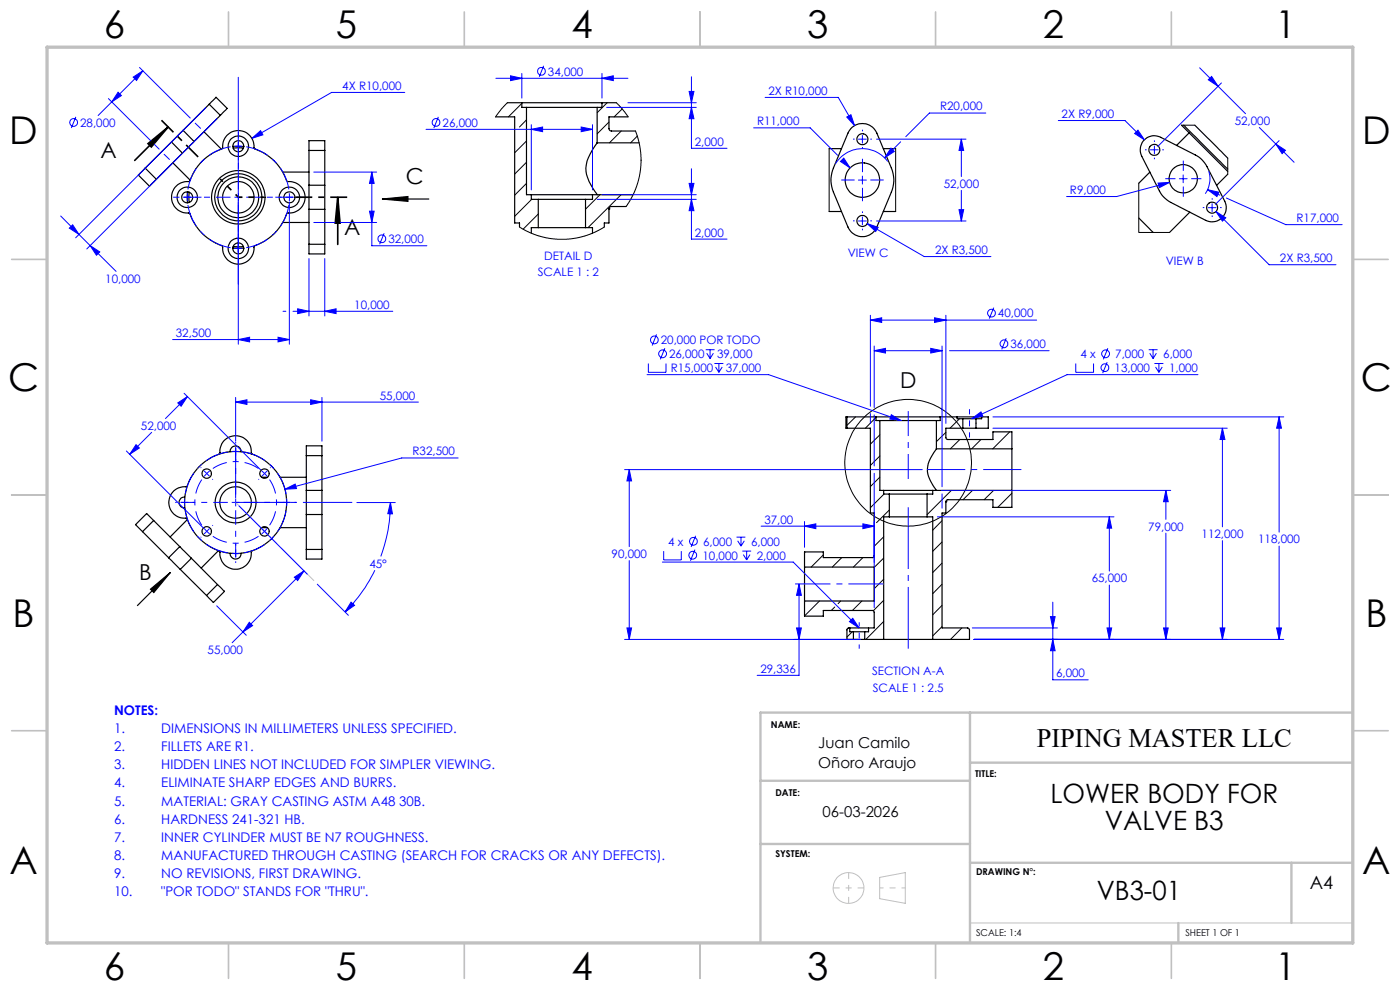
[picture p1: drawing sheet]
<svg xmlns="http://www.w3.org/2000/svg" width="297mm" height="210mm" viewBox="0 0 297 210" stroke-linecap="round" stroke-linejoin="round" font-family="sans-serif">
<g fill="none" stroke="#000" stroke-width=".25">
<path d="M30.8 35.7l-1.4 1.4 2.3 2.4 1.5-1.5M30.8 35.7l2.4 2.3M36.4 30.1l2.3 2.4M36.4 30.1l-5.6 5.6M36.7 34.5l3.7 3.7M37.5 39.4a6.3 6.3 0 0 1 2.8-1 11.3 11.3 0 0 1 6.9-6.9 3.4 3.4 0 0 1 3.4-3.8 3.4 3.4 0 0 1 3.3 3.8 11.5 11.5 0 0 1 7.1 7 3.4 3.4 0 0 1 3.7 3.4 3.4 3.4 0 0 1-3.8 3.4 11.5 11.5 0 0 1-7 6.9 3.4 3.4 0 0 1-3.3 3.8 3.4 3.4 0 0 1-3.4-3.8 11.8 11.8 0 0 1-7.1-7 3.4 3.4 0 0 1-3.4-1.9 3.4 3.4 0 0 1 .8-3.9zM38.7 32.5l-5.5 5.5M38.8 27.6l-2.4 2.5M38.8 27.6l2.4 2.4M41.2 30l-2.5 2.5M43.3 27.9l3.7 3.7M44.4 22.1l1.4-1.5 2.4 2.4-1.5 1.5"/>
<path d="M44.4 22.1l2.3 2.4M44.4 22.1l-5.6 5.5M46.7 24.5l-5.5 5.5M49.4 31.1h2.3M49.5 31.4h2.1M60 36.5h5.5M65.5 39.3v5.1M65.5 31.9v-2.1h3.4v2.1M65.5 39.3h3.4M65.5 31.9v7.4M65.5 31.9h3.4M68.9 39.3v5.1"/>
<path d="M68.9 31.9v7.4M105.1 24.8h4.1v22.5h1v.8M107.6 21.8h3.1M110.7 21.8h17M110.7 21.8v1h1M111.7 22.8h15M111.7 22.8v18.5h1M126.7 30.3l-.2 .2a11.6 11.6 0 0 0-2.2 5.1 9.4 9.4 0 0 0 2.2 5.5l.2 .2M126.7 30.3h8.9M126.7 22.8v7.5M127.7 21.8v1h-1M127.7 21.8h3"/>
<path d="M133.2 24.8h-4v2.5a.49 .49 0 0 0 .5 .5h5.1M175.9 31.5h2.6M180.5 27.3a3.3 3.3 0 0 1 5.5 .9l3.1 7.4a6.5 6.5 0 0 1 0 5.2l-3.1 7.3a3.3 3.3 0 0 1-3 2.1 3.3 3.3 0 0 1-3.1-2.1l-3.1-7.3a6.5 6.5 0 0 1 0-5.2l3.1-7.4zM187.4 31.5h2.6M242.8 29.7a2.88 2.88 0 0 1 3.4-.6l7.4 3.8a5.7 5.7 0 0 1 2.4 2.4l3.8 7.4a3 3 0 0 1-.5 3.5 3 3 0 0 1-3.5 .5l-7.4-3.7a5.7 5.7 0 0 1-2.4-2.5l-3.8-7.3a3 3 0 0 1 .6-3.5zM243.9 36.5l-2.3 2.4M250.6 26.6l9.9 9.8M251.1 26.6l9.4 9.3M252.3 28.2l-2.7 2.6M253.5 26.6l7 6.9M260.5 37l-2.4 2.3M39.8 40.7v2.3"/>
<path d="M40.1 40.7v2.3M49.4 52.6h2.3M49.5 52.3h2.1M60 47.2h5.5M65.5 51.8v2.1h3.4v-2.1M65.5 44.4h3.4M65.5 51.8h3.4M65.5 44.4v7.4M68.9 44.4v7.4M81 42.2l5.5-.5v1zM81 42.2h10.1M112.7 41.3h13"/>
<path d="M112.7 41.3v1h1.5M114.2 42.3h10M114.2 48.3h10M114.2 48.3h-1.5v1.2M114.2 42.3v6M124.2 48.3h1.5v1.2M124.2 42.3v6M125.7 41.3h8.6M125.7 41.3v1h-1.5M129.2 44.3h.1M129.2 44.3v3h-1v.8M132.8 43.8h-3.1a.49 .49 0 0 0-.5 .5"/>
<path d="M175.9 44.9h2.6M187.4 44.9h2.6M241.6 46.2l3.1 3.1M252.4 45l-4.3 4.3M46.4 96.3l.2-.1a3.4 3.4 0 0 1 3.4-3.8 3.4 3.4 0 0 1 3.4 3.9h.1M51.2 95.8a1.16 1.16 0 0 0-1.2-1.2 1.16 1.16 0 0 0-1.2 1.2M51.2 95.8h.1M65 96.7v-2.1h3.3v2.1M65 96.7v7.3M65 96.7h3.3M68.3 96.7v7.3M179.7 90.8h4.9v18h.9v9.2l-.4 .3h-10.4v-1.2h-4v3.2"/>
<path d="M179.7 88.4h-.2v2.4h.2M179.7 88.4h6.1M179.7 88.4v2.4M185.8 88.4h13.7M185.8 88.4v.8h.9M186.7 89.2h11.9M186.7 89.2v14.8h.8M198.6 95.2l-.1 .2a6.3 6.3 0 0 0-1.5 5.7l.6 1.3 1 1.6M198.6 95.2h16.1M198.6 89.2v6M199.5 88.4v.8h-.9M199.5 88.4h3.6"/>
<path d="M203.1 88.4h5.1M203.1 88.4v.4h1.2M204.3 90.8h-3.6v2.3l.3 .1h9.6v-1.6h4.1v3.6M204.3 88.8h2.7M204.3 90.8h2.7M204.3 88.8v2M207 88.8v2M208.2 88.4h1.5v2.4h-2.7M208.2 88.4v.4h-1.2M214.7 95.2v8.8M30.2 112.8l5.6 5.5M32.6 110.4l-1.5-1.5-2.3 2.4 1.4 1.5"/>
<path d="M32.6 110.4l-2.4 2.4M32.6 110.4l5.5 5.5M35.8 118.3l2.4 2.5M38.1 115.9l2.5 2.5M38.1 115.9l-2.3 2.4M39.2 105.4a1.16 1.16 0 0 0-1.2 1.2 1.16 1.16 0 0 0 1.2 1.2M39.8 103l-.1 .1a4.2 4.2 0 0 0-3.5 2 3.4 3.4 0 0 0 3.5 4.9l.1 .1M39.8 110.2l-3.7 3.7M40.6 118.4l-2.4 2.4M40.6 118.4l5.5 5.6M46.4 116.8l-3.7 3.7M46.4 116.8l.2 .2a3.4 3.4 0 0 0 3.4 3.7 3.4 3.4 0 0 0 3.4-3.8l.1-.1"/>
<path d="M48.8 117.4a1.17 1.17 0 0 0 1.2 1.2 1.17 1.17 0 0 0 1.2-1.2M55.5 101.2h1.2M55.5 111.9h1.2M59.4 101.2h5.6M59.4 111.9h5.6M65 104v5.1M65 116.5v2.1h3.3v-2.1M65 104h3.3M65 109.1h3.3M65 116.5h3.3M65 109.1v7.4M68.3 104v5.1"/>
<path d="M68.3 109.1v7.4M187.5 104h10.4M187.5 104v.8h1.2M188.7 104.8h8M188.7 109.6h8M188.7 109.6h-1.2v26M188.7 104.8v4.8M196.7 109.6h1.2v26M196.7 104.8v4.8M197.9 104h16.8M197.9 104v.8h-1.2M200.7 106.4h.1"/>
<path d="M200.7 106.4v2.4h-.9v24.4h5.6l.3 .4v2h-7.8M214.7 104v3.6h-4.1v-1.6h-9.6l-.2 .1-.1 .3M31.9 125l4.3-3.6-3.6 4.3zM36.2 121.4l-7.1 7.1M38.2 120.8l5.6 5.5M46.1 124l1.5 1.4-2.3 2.4-1.5-1.5M46.1 124l-2.3 2.3M170.7 127.5v3.2h4v-1.2h10.4l.4 .3v3.4h-1.2M170.7 120.3v7.2M170.7 120.3h14.8v7.2h-14.8M180.3 133.2l-.5 .1-.1 .3v2h1.3M180.3 133.2h4"/>
<path d="M180.3 133.2v.8h.7M181 134h2.4M181 135.6h2.4M181 134v1.6M183.4 135.6h4.1M183.4 134v1.6M184.3 133.2v.8h-.9M187.5 135.6h10.4"/>
<circle cx="50.6" cy="31" r="1.16"/>
<circle cx="50.6" cy="31" r="2.17"/>
<circle cx="182.9" cy="29.5" r="1.17"/>
<circle cx="183" cy="38.2" r="3.7"/>
<circle cx="244.9" cy="31.8" r="1.16"/>
<circle cx="251" cy="37.9" r="3"/>
<circle cx="39.7" cy="41.9" r="2.17"/>
<circle cx="39.7" cy="41.9" r="1.17"/>
<circle cx="50.6" cy="41.8" r="4.3"/>
<circle cx="50.6" cy="52.7" r="1.16"/>
<circle cx="50.6" cy="41.9" r="5.7"/>
<circle cx="50.6" cy="52.7" r="2.18"/>
<circle cx="50.6" cy="41.8" r="5"/>
<circle cx="50.6" cy="41.8" r="3.3"/>
<circle cx="61.4" cy="41.9" r="1.16"/>
<circle cx="61.4" cy="41.9" r="2.18"/>
<circle cx="183" cy="46.9" r="1.18"/>
<circle cx="257.1" cy="44" r="1.17"/>
<circle cx="43.8" cy="112.7" r="1"/>
<circle cx="43.8" cy="100.4" r="1"/>
<circle cx="50" cy="106.6" r="3.3"/>
<circle cx="50" cy="106.6" r="10.8"/>
<circle cx="50" cy="106.6" r="4.3"/>
<circle cx="56.1" cy="100.5" r="1"/>
<circle cx="56.1" cy="112.7" r="1"/>
</g>
<g fill="none" stroke="#000" stroke-width=".21">
<path d="M107.6 21.8l-1.1 1.2-1.4 1.8M110.7 21.9l-2.9 2.9M111.7 38.9l-2.5 2.5M111.7 25.4l-1.5 1.5M111.7 29.9l-2.5 2.5M111.7 34.4l-2.5 2.5M128.8 21.8l-2.1 2.1M129.2 25.9l-2.5 2.5M130.7 21.8l1.3 1.3 1.2 1.7M131.8 27.8l-2.5 2.5M132 23.1l-1.7 1.7M134.8 27.8l.6 1.8 .5 2.1 .1 1.6-.1 2.7-.4 2.2-.7 2-.9 1.8-1.1 1.8"/>
<path d="M135.2 28.9l-1.4 1.4M175.9 31.5v13.4M190 31.5v13.4M241.6 38.9v10.4h6.5M250.6 26.6h2.9M260.5 33.5v3.5M110.2 48.1l1.7 1 2.4 1 2 .4 1.9 .3 2.8-.1 2.9-.6 2.5-.9 1.8-1.1M112.8 42.3l-3.6 3.6M114.2 45.4l-3.2 3.2M127.3 41.3l-3.1 3.1M131.8 41.3l-7.1 7M181.5 88.4l-1.8 1.8"/>
<path d="M185.8 88.5l-2.2 2.3M186.7 92.2l-2.1 2M186.7 96.7l-2.1 2M200.7 91.7l-2.1 2M203.6 88.8l-2.1 2M203.6 93.2l-2 2M207.1 89.7l-.1 .1M208.1 93.2l-2 2M214.2 91.6l-3.6 3.6M170.8 117.1l-.1 .1M174.7 117.7l-2.6 2.6M178.6 118.3l-2 2"/>
<path d="M183.1 118.3l-2.1 2M186.7 101.2l-2.1 2M187.5 113.9l-2 2M187.5 118.4l-2 2M187.5 104.8l-2.9 2.9M188.7 108.2l-2.8 2.7M199.8 110.4l-1.9 2.1M199.8 115l-1.9 1.9M199.8 119.4l-1.9 2.1M201.8 104l-5.1 5.2M206.3 104l-2 2M210.8 104l-2 2"/>
<path d="M214.7 104.6l-3 3M173.8 127.5l-3.1 3.2M177.1 128.8l-.7 .7M178.3 127.5l-.5 .5M180.8 134l-1.1 1.1M182.8 127.5l-2 2M187.5 127.3l-2.2 2.2M187.5 122.9l-2 2M187.5 131.8l-3.8 3.8M199.8 123.9l-1.9 2M199.8 128.4l-1.9 2M199.8 132.9l-1.9 2"/>
<path d="M204 133.2l-2.4 2.4"/>
<circle cx="192.7" cy="98.2" r="13.4"/>
</g>
<g fill="none" stroke="#00f" stroke-width=".21">
<path d="M25 19.6l.8 .7-2.1 1.3zM28.3 16.4l2-1.4-1.3 2.1zM29.6 14.3l10.8 10.7M30.3 15l-9.5 9.5M50.6 16.4v56.6M85.9 19.6h-15.6l-16.9 9.7M105.2 16.6h28M108.3 16.1l2.4 .5-2.4 .5zM110.7 15.6v5.2M115.3 14l-.9 2.3M127.7 16.6l2.4-.5v1zM127.7 15.6v5.2"/>
<path d="M146.2 19.4h1l-.5 2.4zM146.7 16.3v15.2h7.5M254.5 14.4l9.7 9.7M256.3 16.9l.7-.7 1.4 2.1zM259.1 17.6l-13.5 13.5M16.1 24.8l-1 2.4M23 20.9l10.8 10.7M34.8 32.7l1.1 1.1M41.4 26.1l1.1 1.1M43.7 22.8l-27.6 27.6M46 25.2l-27.6 27.6M53.4 29.3l1.9-1.6 .5 .9z"/>
<path d="M66.6 36.5h13.3M78.9 36.5l.5 2.4h-1zM78.9 36.5v15.6h11.7M90.4 27.4h35.3M93 24.8l-1 2.4M112.7 27.4l2.4-.5v1zM112.7 26.4v13.9M123.3 26.9l2.4 .5-2.4 .5zM125.7 26.4v13.9M128.7 22.8h19M133.2 21.8h14.5M146.2 38.9h1l-.5 2.4z"/>
<path d="M146.7 22.8l.5 2.4h-1zM146.7 35.8v14.9h7.5M159.9 27.1h12l5.8 5.8M162.3 20.7h15.5l3.5 6M178.3 34.2l.7-.7 1.3 2.1zM178.8 34l1.5 1.6M179.6 24.8l.9-.5 .8 2.4zM182.1 29.5h1.7M182.1 38.2h1.7M183 28.7v1.7M183 37.4v1.6M185.9 29.5h19"/>
<path d="M188.3 34.2a6.7 6.7 0 0 0-11.1 .5M189 31.4l.7 .7-2 1.4zM191.1 30.1l-3.4 3.4M203.9 29.5l.5 2.4h-1zM203.9 29.5v8M209.1 24h-11.9l-5 5M224.5 25.6h14.2l4.1 4.1M240.7 28.3l.7-.7 1.4 2.1zM244.1 31.8h1.6M244.9 31v1.6M245.7 38.8l2.4-.1-2.2 1.1zM248.1 38.7l-11.2 3h-10.6"/>
<path d="M250.2 37.9h1.6M251 37.1v1.7M256.4 36.3a5.6 5.6 0 0 1-.7 4.8M267.2 27l7.3 7.4M270.7 30.5l2 1.4-.7 .7zM271.4 29.8l-13.6 13.5M12.9 45.8l3.9 3.9M14.7 48.4l.7-.7 1.4 2zM16.8 49.7l7.8 7.9M19.1 52.1l2.1 1.3-.7 .7zM49.7 52.7h1.7M61.4 42.9v30.1"/>
<path d="M65.5 54.8v12.2M66.6 47.2h13.3M68.9 54.8v12.2M78.4 44.8h1l-.5 2.4zM81.5 49.5l-1 2.3M126.7 42.3h21M127.7 41.3h20M146.7 42.3l.5 2.4h-1zM182.1 46.9h1.7M183 46v1.7M184 47.4l2.3 .8-.5 .9zM184 47.4l12.1 7h14.1"/>
<path d="M185.9 46.9h19M203.4 44.5h1l-.5 2.4zM203.9 40.4v6.5M256.2 40.2l2.4 .6-.4 .9zM256.2 40.2l2.6 1.2M256.3 44.1h1.7M257.1 43.2v1.7M258 44.9l2 1.3-.7 .7zM258 44.9l11.2 11.3h14.2M260.2 42l12.6 5.7h11.9M36.6 72h24.8M50.6 72l2.4-.5v1z"/>
<path d="M59 71.5l2.4 .5-2.4 .5zM60 66h.6M62.2 66h21.1M63.1 65.5l2.4 .5-2.4 .5zM68.9 66l2.4-.5v1zM137.3 79.5h25.8l28.1 9.7M137.5 77.1v1.9h3.8v-1.9M139.3 70.9l-.9 2.4M141 73.9l-.9 2.3M149.7 74.2h1.9M149.9 74.9l.7 1.2M150.6 74.2v1.9"/>
<path d="M151.3 74.9l-.7 1.2M151.6 77.1h1.9M151.8 77.8l.7 1.2M152.5 77.1v1.9M153.2 77.8l-.7 1.2M184.6 67.9l2.4-.5v1zM184.6 66.9v19.3M184.6 67.9h35.3M185.5 74.4l2.4-.5v1zM185.5 73.4v13.1M185.5 74.4h14.4M197.4 73.9l2.4 .5-2.4 .5z"/>
<path d="M198.3 67.4l2.4 .5-2.4 .5zM199.8 73.4v29.8M200.7 66.9v22.9M201.4 74.4h21.2M210.8 65.3l-.9 2.3M213.5 71.7l-1 2.4M228.2 77.1v1.9h3.8v-1.9M234.9 76.8l-1 2.4M235 73.9l-.9 2.3M243.7 74.2h1.9M243.9 74.9l.7 1.2M244.6 74.2v1.9"/>
<path d="M244.9 77.1h1.9M245.1 77.8l.8 1.2M245.3 74.9l-.7 1.2M245.9 77.1v1.9M246.6 77.8l-.7 1.2M254.1 79.5h-27.7l-20.3 9.3M26.8 95.7l16.3 16.3M28.9 94.3l.7 .7-2.1 1.4zM32.2 91.7l-4.7 4.7M37.7 85.5l2.1-1.4-1.4 2.1zM39.1 83.4l16.3 16.4M39.8 84.1l-4.7 4.7"/>
<path d="M49.1 95.8h1.7M50 85.3l2.4-.5v1zM50 84.3v9.3M50 94.9v10.7M50 85.3h38.8M65.9 84.8l2.4 .5-2.4 .5zM68.3 84.3v9.3M97.2 97.1h-12l-24.8 6.7M132.5 99.6h63.2M133.5 99.6l.5 2.4h-1zM133.5 99.6v16.3M184.6 87.7v2.1"/>
<path d="M185.5 88v10.8M189.1 88l2.1 1.2-2.4-.3zM206.1 88.8l2-1.4 .4 .9zM210.6 88.4h61.7M210.6 90.8h49.7M259.3 90.8l.6 2.4h-1.1zM259.3 90.8v21M271.4 88.4l.5 2.4h-1.1zM271.4 88.4v24.5M50.7 107.3l14.5 14.5M60.4 103.8l2.2-1.1 .3 .9zM75.7 106.6h8.2"/>
<path d="M82.8 106.6l.5 2.4h-1zM82.8 106.6a31.9 31.9 0 0 1-2 11.4M133.5 118.9v16.7M140.5 119.2h27.8l13.9 14M140.8 116.9v1.9h3.7v-1.9M147.4 116.6l-.9 2.3M147.6 113.7l-1 2.3M156.2 113.9h1.9M156.5 114.7l.7 1.1M157.2 113.9v1.9M157.5 116.9h1.8M157.7 117.6l.7 1.2"/>
<path d="M157.9 114.7l-.7 1.1M158.4 116.9v1.9M159.1 117.6l-.7 1.2M161.5 111.6h24M170.7 111.6l2.4-.5v1zM170.7 110.6v5.5M183.1 111.1l2.4 .5-2.4 .5zM185.5 100.4v28.5M198.9 109.6h37.4M199.7 104h48.7M199.8 104.8v3M235.3 109.6l.5 2.4h-1z"/>
<path d="M235.3 109.6v11.5M247.3 104l.5 2.4h-1zM247.3 104v6.2M247.3 113.1v22.5M259.3 114.7v20.9M271.4 115.8v19.8M46 128.5l6.2 6.3M52.9 132l.7 .7-2.1 1.3zM62.4 122.4l2.1-1.3-1.4 2zM64.5 121.1l-15.3 15.2M67.3 123.9l6.6 6.6M74.5 127.7l.7 .7-2 1.4z"/>
<path d="M79.5 121l-.3 .7a32.9 32.9 0 0 1-6 8.1M132.5 135.6h50M133 133.2h1l-.5 2.4zM169 133.2h1l-.5 2.4zM169.5 123.9l.5 2.4h-1zM169.5 123.9v19.4h-8.9M180.9 131.2l1.3 2-2-1.3zM206.3 133.2h18M206.7 135.6h65.6M222.8 130.8h1l-.5 2.4zM223.3 135.6l.5 2.4h-1zM223.3 127.7v16.5h7.6"/>
<path d="M234.8 133.2h1l-.5 2.4zM235.3 124.1v11.5M246.8 133.2h1l-.5 2.4zM258.8 133.2h1.1l-.6 2.4zM270.8 133.2h1.1l-.5 2.4z"/>
<circle cx="114.8" cy="15.1" r=".83"/>
<circle cx="15.6" cy="26" r=".83"/>
<circle cx="92.5" cy="26" r=".82"/>
<circle cx="81" cy="50.6" r=".83"/>
<circle cx="138.8" cy="72.1" r=".83"/>
<circle cx="140.6" cy="75.1" r=".83"/>
<circle cx="210.3" cy="66.4" r=".83"/>
<circle cx="213" cy="72.9" r=".82"/>
<circle cx="234.4" cy="78" r=".83"/>
<circle cx="234.5" cy="75.1" r=".83"/>
<circle cx="147" cy="117.8" r=".83"/>
<circle cx="147.1" cy="114.8" r=".83"/>
</g>
<g fill="none" stroke="#00f" stroke-width=".21" stroke-dasharray="15.2 1.3 1.3 1.3" stroke-linecap="butt">
<path d="M50.6 31h-.9M50.6 31h.8M50.6 31v-.8M50.6 31v.8M50.6 29.3v-1.3M50.6 32.7v1.3M181.3 38.2h-2.8M181.3 29.5h-.3M183 36.5v-2.8M183 39.8v2.9M183 27.8v-.3M183 31.2v.3"/>
<path d="M184.6 38.2h2.9M184.6 29.5h.4M243.2 31.8h-.3M244.9 30.1v-.3M244.9 33.4v.4M246.6 31.8h.3M249.4 37.9h-2.2M251 36.2v-2.1M251 39.6v2.1M252.7 37.9h2.2M38.1 41.8h-1.4M39.7 41.8l.1 .9"/>
<path d="M39.7 41.8l.1-.8M39.7 41.8h-.8M39.7 41.8h.9M41.4 41.8h1.3M50.6 54.3v1.4M50.6 51v-1.3M50.6 41.8h-.9M50.6 41.8v.9M50.6 41.8h.8M50.6 41.8v-.8M59.7 41.8h-1.3M61.4 41.8v-.8"/>
<path d="M61.4 41.8v.9M61.4 41.8h.8M61.4 41.8h-.8M63.1 41.8h1.3M181.3 46.8h-.3M183 45.2v-.4M183 48.5v.3M184.6 46.8h.4M255.5 44h-.3M257.2 42.4v-.4M257.2 45.7v.3M258.8 44h.4"/>
<path d="M42.7 99.3l-.1-.2M50 94.1v-.4M50 97.4v.3M57.3 99.3l.1-.2M37.5 106.6h-.3M39.2 106.6v.8M39.2 106.6v-.9M39.2 106.6h-.9M39.2 106.6h.8M40.8 106.6h.4M42.7 113.9l-.1 .1M43.9 100.4l-.6 .7"/>
<path d="M43.9 100.4l.6-.5M43.9 112.7l.6 .6M43.9 112.7l-.6-.6M43.9 100.4l-.6-.5M43.9 100.4l.6 .6M43.9 112.7l-.6 .6M43.9 112.7l.6-.6M45 101.6l.2 .1M45 111.5l.2-.1M50 117.4h.8M50 117.4h-.8M50 106.6v-.9"/>
<path d="M50 106.6h-.8M50 106.6v.8M50 106.6h.8M50 117.4v.8M50 117.4v-.8M50 119.1v.3M50 115.7v-.3M54.9 101.6l-.1 .1M54.9 111.5l-.1-.1M56.1 100.4l-.6-.5M56.1 100.4l.6 .7M56.1 112.7l.6-.6"/>
<path d="M56.1 112.7l-.6 .6M56.1 100.4l.6-.5M56.1 100.4l-.6 .6M56.1 112.7l.6 .6M56.1 112.7l-.6-.6M57.3 113.9l.1 .1M59.2 106.6h-.4M60.8 106.6v-.9M60.8 106.6v.8M60.8 106.6h.9M60.8 106.6h-.8M62.5 106.6h.3"/>
</g>
<path d="M48.9 31.1a10.8 10.8 0 0 0-9 9.1M39.9 43.5a10.8 10.8 0 0 0 9 9M52.2 52.5a10.8 10.8 0 0 0 9.1-9M61.3 40.2a10.8 10.8 0 0 0-9.1-9.1M48.3 95.9a10.8 10.8 0 0 0-9 9M39.3 108.2a10.8 10.8 0 0 0 9 9.1M51.7 117.3a10.8 10.8 0 0 0 9-9.1M60.7 104.9a10.8 10.8 0 0 0-9-9" fill="none" stroke="#00f" stroke-width=".21" stroke-dasharray="15.2 1.3 1.3 1.3" stroke-dashoffset="10.3" stroke-linecap="butt"/>
<path d="M54.8 99.4a8.7 8.7 0 0 0-9.6 0M42.8 101.7a8.7 8.7 0 0 0 0 9.7M45.2 113.8a8.7 8.7 0 0 0 9.6 0M57.2 111.4a8.7 8.7 0 0 0 0-9.7" fill="none" stroke="#00f" stroke-width=".21" stroke-dasharray="15.2 1.3 1.3 1.3" stroke-dashoffset="12" stroke-linecap="butt"/>
<path d="M31.4 30.5l4.3-3.6-3.6 4.3zM35.7 26.9l-7.1 7.1M71.6 41.9l.5 5.4h-1zM71.6 41.9v9.9" fill="none" stroke="#000" stroke-width=".35"/>
<g fill="none" stroke="#c0c0c0" stroke-width=".21">
<path d="M186.6 186.1l5.5-1v6.5l-5.5-1zM205.8 195.8h81.2"/>
<circle cx="180" cy="188.4" r="3.3"/>
</g>
<path d="M48.9 41.8h-10M50.6 43.5v10M50.6 40.2v-10M52.2 41.8h10M48.3 106.6h-10M50 104.9v-10M50 108.2v10M51.7 106.6h10" fill="none" stroke="#00f" stroke-width=".21" stroke-dasharray="15.2 1.3 1.3 1.3" stroke-dashoffset="12.1" stroke-linecap="butt"/>
<path d="M34.3 25.5l7.7 7.8M73.7 41.8h-11" fill="none" stroke="#000" stroke-width=".35" stroke-dasharray="6.3 1.3 1.3 1.3" stroke-dashoffset="2.8" stroke-linecap="butt"/>
<path d="M46.7 37.9l3.9 3.9M56.1 41.8h-5.5" fill="none" stroke="#000" stroke-width=".35" stroke-dasharray="6.3 1.3 1.3 1.3" stroke-dashoffset="5.5" stroke-linecap="butt"/>
<path d="M216.7 99.6h-20" fill="none" stroke="#00f" stroke-width=".21" stroke-dasharray="15.2 1.3 1.3 1.3" stroke-dashoffset="7.1" stroke-linecap="butt"/>
<path d="M168.7 123.9h18.8" fill="none" stroke="#00f" stroke-width=".21" stroke-dasharray="15.2 1.3 1.3 1.3" stroke-dashoffset="7.7" stroke-linecap="butt"/>
<path d="M192.7 101.6v-14.4" fill="none" stroke="#00f" stroke-width=".21" stroke-dasharray="15.2 1.3 1.3 1.3" stroke-dashoffset="9.9" stroke-linecap="butt"/>
<path d="M192.7 137.6v-30" fill="none" stroke="#00f" stroke-width=".21" stroke-dasharray="15.2 1.3 1.3 1.3" stroke-dashoffset="2.1" stroke-linecap="butt"/>
<path d="M182.3 137.6v-5.6" fill="none" stroke="#00f" stroke-width=".21" stroke-dasharray="15.2 1.3 1.3 1.3" stroke-dashoffset="14.3" stroke-linecap="butt"/>
<path d="M205.7 86.8v6" fill="none" stroke="#00f" stroke-width=".21" stroke-dasharray="15.2 1.3 1.3 1.3" stroke-dashoffset="14.1" stroke-linecap="butt"/>
<path d="M176.8 188.3h6.5M180 185.1v6.5" fill="none" stroke="#c0c0c0" stroke-width=".21" stroke-dasharray="15.2 1.3 1.3 1.3" stroke-dashoffset="13.9" stroke-linecap="butt"/>
<path d="M186.6 188.3h5.5" fill="none" stroke="#c0c0c0" stroke-width=".21" stroke-dasharray="15.2 1.3 1.3 1.3" stroke-dashoffset="14.4" stroke-linecap="butt"/>
<path d="M50 106.6l16.6 16.6" fill="none" stroke="#c0c0c0" stroke-width=".21" stroke-dasharray="15.2 1.3 1.3 1.3" stroke-dashoffset="5.4" stroke-linecap="butt"/>
<path d="M50 106.6h24.7" fill="none" stroke="#00f" stroke-width=".21" stroke-dasharray="15.2 1.3 1.3 1.3" stroke-dashoffset="4.8" stroke-linecap="butt"/>
<g fill="none" stroke="#c0c0c0" stroke-width=".35">
<path d="M48.5 2.5v7.5M98.5 2.5v7.5M148.5 2.5v7.5M198.5 2.5v7.5M248.5 2.5v7.5M2.5 55h7.5M287 55h7.5M2.5 105h7.5M287 105h7.5M2.5 155h7.5M287 155h7.5M48.5 200v7.5"/>
<path d="M98.5 200v7.5M148.5 200v7.5M198.5 200v7.5M248.5 200v7.5"/>
</g>
<path d="M205.8 151.2v48.8M287 151.2h-125.7v48.8M161.3 165.6h44.5M161.3 179h44.5M205.8 161.8h81.2M205.8 183h81.2M250 195.8v4.2M274 183v12.8" fill="none" stroke="#c0c0c0" stroke-width=".5"/>
<path d="M10 10h277v190h-277z" fill="none" stroke="#c0c0c0" stroke-width=".7"/>
<path d="M81 42.2l5.5-.5v1zM31.9 125l4.3-3.6-3.6 4.3z" fill="#000"/>
<g fill="#00f">
<path d="M206.1 88.8l2.4-.5-.4-.9zM180.9 131.2l-.7 .7 2 1.3zM189.1 88l-.3 .9 2.4 .3zM223.3 135.6l.5 2.4h-1zM222.8 130.8h1l-.5 2.4zM270.8 133.2h1.1l-.5 2.4zM271.4 88.4l.5 2.4h-1.1zM258.8 133.2h1.1l-.6 2.4zM259.3 90.8l.6 2.4h-1.1zM234.8 133.2h1l-.5 2.4zM235.3 109.6l.5 2.4h-1zM246.8 133.2h1l-.5 2.4zM247.3 104l.5 2.4h-1zM169 133.2h1l-.5 2.4zM169.5 123.9l.5 2.4h-1zM133 133.2h1l-.5 2.4zM133.5 99.6l.5 2.4h-1zM198.3 67.4l2.4 .5-2.4 .5zM184.6 67.9l2.4-.5v1zM185.5 74.4l2.4-.5v1zM197.4 73.9l2.4 .5-2.4 .5zM256.3 16.9l.7-.7 1.4 2.1zM270.7 30.5l2 1.4-.7 .7zM256.2 40.2l2 1.5 .4-.9zM258 44.9l1.3 2 .7-.7zM241.4 27.6l-.7 .7 2.1 1.4zM245.7 38.8l.2 1 2.2-1.1z"/>
<path d="M183.1 111.1l2.4 .5-2.4 .5zM170.7 111.6l2.4-.5v1z"/>
</g>
<path d="M71.6 41.9l.5 5.4h-1zM31.4 30.5l4.3-3.6-3.6 4.3z" fill="#000"/>
<g fill="#00f">
<path d="M53.4 29.3l2.4-.7-.5-.9zM50.6 72l2.4-.5v1zM59 71.5l2.4 .5-2.4 .5zM19.1 52.1l2.1 1.3-.7 .7zM14.7 48.4l.7-.7 1.4 2zM63.1 65.5l2.4 .5-2.4 .5zM68.9 66l2.4-.5v1zM25 19.6l.8 .7-2.1 1.3zM28.3 16.4l2-1.4-1.3 2.1zM78.9 36.5l.5 2.4h-1zM78.4 44.8h1l-.5 2.4zM203.9 29.5l.5 2.4h-1zM203.4 44.5h1l-.5 2.4zM189 31.4l-1.3 2.1 2-1.4zM184 47.4l1.8 1.7 .5-.9zM179.6 24.8l1.7 1.9-.8-2.4zM179 33.5l-.7 .7 2 1.4zM52.9 132l.7 .7-2.1 1.3zM62.4 122.4l2.1-1.3-1.4 2zM28.9 94.3l.7 .7-2.1 1.4zM37.7 85.5l2.1-1.4-1.4 2.1zM60.4 103.8l2.5-.2-.3-.9zM65.9 84.8l2.4 .5-2.4 .5zM50 85.3l2.4-.5v1zM146.7 22.8l.5 2.4h-1zM146.2 19.4h1l-.5 2.4zM127.7 16.6l2.4-.5v1zM108.3 16.1l2.4 .5-2.4 .5zM146.7 42.3l.5 2.4h-1zM146.2 38.9h1l-.5 2.4zM123.3 26.9l2.4 .5-2.4 .5zM112.7 27.4l2.4-.5v1z"/>
<path d="M74.5 127.7l.7 .7-2 1.4zM82.8 106.6l.5 2.4h-1z"/>
</g>
<g font-size="8.1">
<text x="22" y="8">6</text>
<text x="71.2" y="8">5</text>
<text x="121.2" y="8">4</text>
<text x="171.2" y="8">3</text>
<text x="221.2" y="8">2</text>
<text x="270.5" y="8">1</text>
<text x="2" y="30.5">D</text>
<text x="289" y="30.5">D</text>
<text x="1.7" y="83">C</text>
<text x="288.7" y="83">C</text>
<text x="2.7" y="133">B</text>
<text x="289.7" y="133">B</text>
<text x="2" y="185.5">A</text>
<text x="289" y="185.5">A</text>
<text x="22" y="208">6</text>
<text x="71.2" y="208">5</text>
<text x="121.2" y="208">4</text>
<text x="171.2" y="208">3</text>
<text x="221.2" y="208">2</text>
<text x="270.5" y="208">1</text>
</g>
<g font-size="5.6">
<text x="220" y="158.5">PIPING MASTER LLC</text>
<text x="222.9" y="170.4">LOWER BODY FOR</text>
<text x="234.4" y="176.1">VALVE B3</text>
<text x="232.7" y="190.9">VB3-01</text>
</g>
<g font-size="4.7">
<text x="21.3" y="33.6">A</text>
<text x="86.1" y="39">C</text>
<text x="73" y="49.8">A</text>
<text x="190.9" y="82.4">D</text>
<text x="29.5" y="123">B</text>
</g>
<text font-size="3.9" x="277.9" y="188.5">A4</text>
<g font-size="3.2">
<text x="173.6" y="158.7">Juan Camilo</text>
<text x="173.6" y="162.9">Oñoro Araujo</text>
<text x="174.5" y="173.4">06-03-2026</text>
</g>
<g font-size="2.8" fill="#00f">
<text x="24.2" y="151.8">NOTES:</text>
<text x="24.2" y="155.6">1.</text>
<text x="34.2" y="155.6">DIMENSIONS IN MILLIMETERS UNLESS SPECIFIED.</text>
<text x="24.2" y="159.4">2.</text>
<text x="34.2" y="159.4">FILLETS ARE R1.</text>
<text x="24.2" y="163.2">3.</text>
<text x="24.2" y="167">4.</text>
<text x="34.2" y="163.2">HIDDEN LINES NOT INCLUDED FOR SIMPLER VIEWING.</text>
<text x="34.2" y="167">ELIMINATE SHARP EDGES AND BURRS.</text>
<text x="24.2" y="170.9">5.</text>
<text x="34.2" y="170.9">MATERIAL: GRAY CASTING ASTM A48 30B.</text>
<text x="24.2" y="174.7">6.</text>
<text x="24.2" y="178.5">7.</text>
<text x="34.2" y="174.7">HARDNESS 241-321 HB.</text>
<text x="34.2" y="178.5">INNER CYLINDER MUST BE N7 ROUGHNESS.</text>
<text x="24.2" y="182.3">8.</text>
<text x="34.2" y="182.3">MANUFACTURED THROUGH CASTING (SEARCH FOR CRACKS OR ANY DEFECTS).</text>
<text x="24.2" y="186.2">9.</text>
<text x="24.2" y="190">10.</text>
<text x="34.2" y="186.2">NO REVISIONS, FIRST DRAWING.</text>
<text x="34.2" y="190">&quot;POR TODO&quot; STANDS FOR &quot;THRU&quot;.</text>
</g>
<g font-size="2.5" fill="#00f">
<text x="116.2" y="16">34,000</text>
<text x="72.6" y="19">4X R10,000</text>
<text x="163" y="20.1">2X R10,000</text>
<text x="199.4" y="23.4">R20,000</text>
<text x="17" y="26.9">28,000</text>
<text x="93.9" y="26.9">26,000</text>
<text x="160.6" y="26.6">R11,000</text>
<text x="225.2" y="25">2X R9,000</text>
<text x="261.9" y="26.5">52,000</text>
<text x="147.4" y="30.9">2,000</text>
<text x="200.2" y="39.8">52,000</text>
<text x="227" y="41.2">R9,000</text>
<text x="275.1" y="47.1">R17,000</text>
<text x="82.4" y="51.6">32,000</text>
<text x="147.4" y="50.2">2,000</text>
<text x="198.4" y="53.9">2X R3,500</text>
<text x="22.3" y="60">10,000</text>
<text x="114.1" y="58.5">SCALE 1 : 2</text>
<text x="115.5" y="55.1">DETAIL D</text>
<text x="179.8" y="54.4">VIEW C</text>
<text x="247.3" y="56.1">VIEW B</text>
<text x="271.5" y="55.6">2X R3,500</text>
<text x="75.1" y="65.5">10,000</text>
<text x="37.3" y="71.5">32,500</text>
<text x="211.7" y="67.3">40,000</text>
<text x="140.2" y="73">20,000 POR TODO</text>
<text x="141.9" y="76">26,000</text>
<text x="152.1" y="76">39,000</text>
<text x="214.4" y="73.8">36,000</text>
<text x="229.2" y="76">4 x</text>
<text x="236.6" y="76">7,000</text>
<text x="246.8" y="76">6,000</text>
<text x="142.3" y="78.9">R15,000</text>
<text x="154" y="78.9">37,000</text>
<text x="236.5" y="78.9">13,000</text>
<text x="248" y="78.9">1,000</text>
<text x="80.6" y="84.7">55,000</text>
<text x="29.9" y="91.2">52,000</text>
<text x="87.5" y="96.6">R32,500</text>
<text x="162.2" y="111.1">37,00</text>
<text x="243.6" y="112.5">79,000</text>
<text x="129.8" y="118.3">90,000</text>
<text x="141.8" y="115.7">4 x</text>
<text x="149" y="118.7">10,000</text>
<text x="149.2" y="115.7">6,000</text>
<text x="159.3" y="115.7">6,000</text>
<text x="160.6" y="118.7">2,000</text>
<text x="254.9" y="114.1">112,000</text>
<text x="266.9" y="115.3">118,000</text>
<text x="78.4" y="120.4">45°</text>
<text x="231.6" y="123.5">65,000</text>
<text x="44" y="138.7">55,000</text>
<text x="161.3" y="142.7">29,336</text>
<text x="185" y="143.2">SECTION A-A</text>
<text x="224" y="143.7">6,000</text>
<text x="185.2" y="146.7">SCALE 1 : 2.5</text>
</g>
<g font-size="2">
<text x="163.6" y="154.4">NAME:</text>
<text x="206.9" y="164.9">TITLE:</text>
<text x="164.5" y="168.9">DATE:</text>
<text x="164.5" y="181.7">SYSTEM:</text>
<text x="207.1" y="185.5">DRAWING N°:</text>
<text x="207.1" y="198.6">SCALE: 1:4</text>
<text x="251.5" y="198.6">SHEET 1 OF 1</text>
</g>
</svg>
